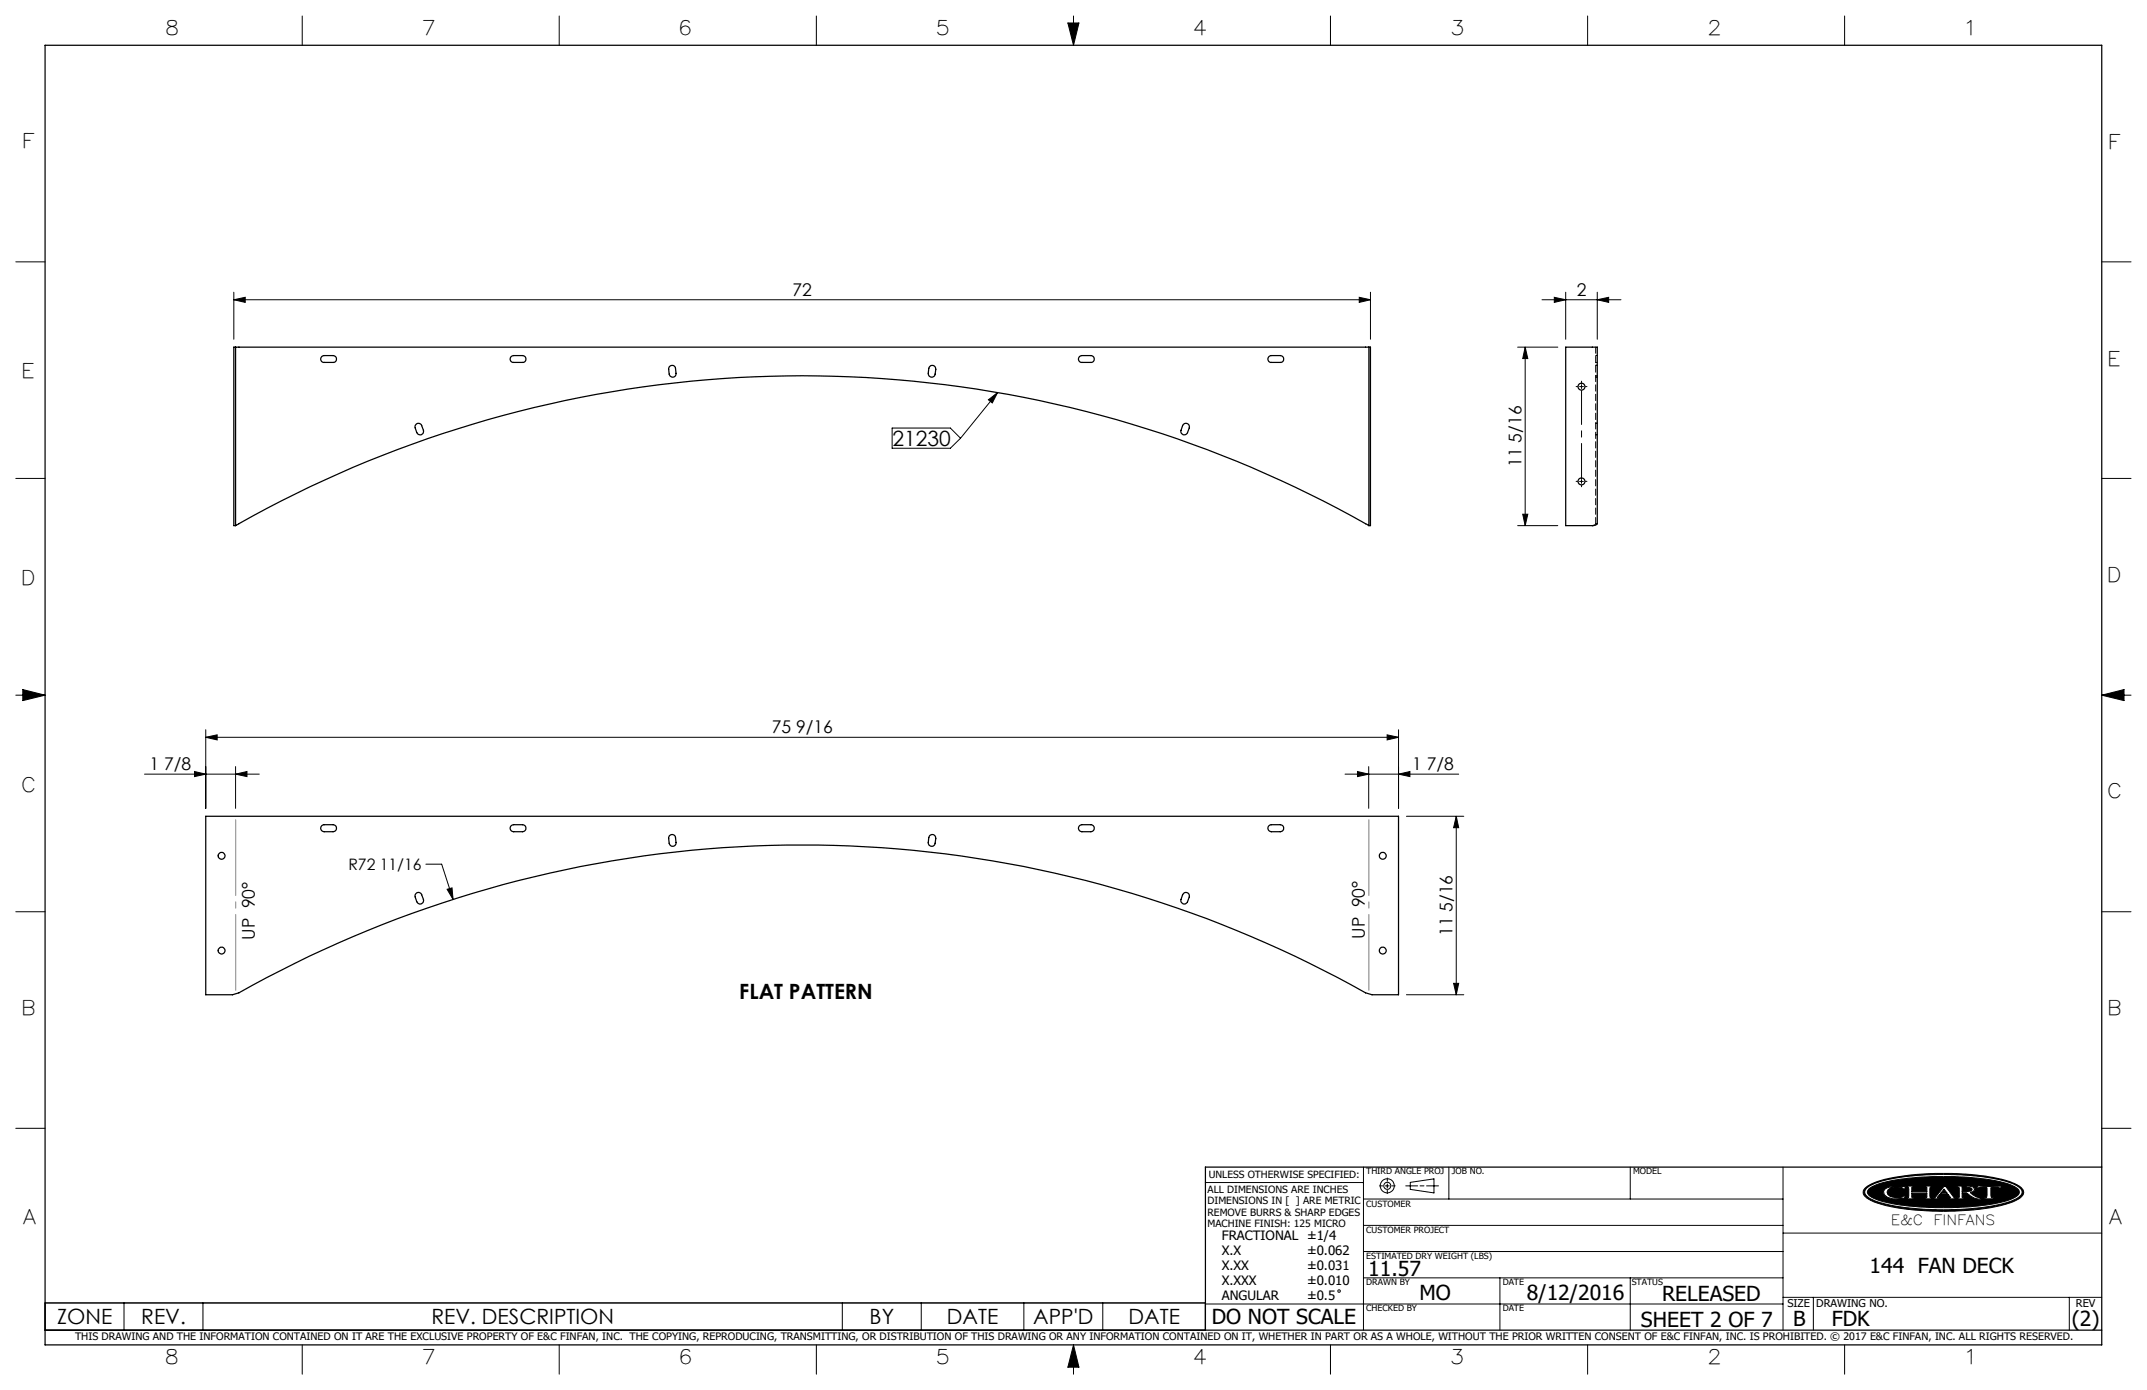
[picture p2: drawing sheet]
<svg xmlns="http://www.w3.org/2000/svg" width="432mm" height="279mm" viewBox="0 0 432 279" stroke-linecap="round" stroke-linejoin="round" font-family="sans-serif">
<g fill="none" stroke="#000" stroke-width=".2">
<path d="M60.8 3.2v5.9M112.5 3.2v5.9M164.2 3.2v5.9M214.8 4.6h2.2l-1.1 4.5zM215.9 3.2v5.9M267.6 3.2v5.9M319.3 3.2v5.9M371 3.2v5.9M3.2 52.6h5.9M47 58.7v9.5M273.4 59.8l2.2 .5-2.2 .5zM275.6 58.7v9.5"/>
<path d="M312.6 59.8l2.3 .5-2.3 .5zM314.9 58.7v9.5M321.2 58.7v9.5M422.7 52.6h5.9M47 60.3l2.3-.5v1zM47 60.3h228.6M200.6 78.9l-7.4 9.2M305.2 69.8h8.1M306.7 69.8v35.9M306.7 69.8l.6 2.3h-1.1zM310.1 60.3h15.9M321.2 60.3l2.3-.5v1z"/>
<path d="M3.2 96.2h5.9M179.4 86h11.7l2.1 2.1-2.1 2h-11.7zM198.8 80.4l1.8-1.5-1 2.1zM317.7 96.8h.8M318.1 96.4v.8M422.7 96.2h5.9M305.2 105.7h8.1M306.2 103.4h1.1l-.6 2.3zM3.2 139.7h5.9M4.6 138.6l4.5 1.1-4.5 1.1zM422.7 139.7h5.9M422.7 139.7l4.5-1.1v2.2z"/>
<path d="M29.1 155.6h23M39.1 155.1l2.3 .5-2.3 .5zM41.4 148.2l2.3-.5v1zM41.4 146.7v15.8M41.4 148.2h239.9M47.4 155.6l2.3-.5v1zM47.4 154.1v8.4M270.5 155.6h22.9M273 155.1l2.3 .5-2.3 .5zM275.3 154.1v8.4M279 147.7l2.3 .5-2.3 .5zM281.3 155.6l2.3-.5v1z"/>
<path d="M281.3 146.7v15.8M85.7 173.7h3.1l2.3 7.1M89.9 178.8l1-.3 .2 2.3zM282.9 164.1h11.5M292.9 164.1v35.9M292.9 164.1l.5 2.3h-1.1zM3.2 183.3h5.9M282.9 200h11.5M292.3 197.7h1.1l-.5 2.3zM422.7 183.3h5.9M3.2 226.8h5.9M242.4 237.7h31.8"/>
<path d="M274.2 234.6v32.8M277.4 238.4h.7M278.6 238.4h.8M279 236.8v.7M279 238v.8M279 239.3v.6M279.9 238.4h.7M282.7 238.4h2.4M283.6 237.7l4.8-.7v2.8l-4.8-.7zM285.6 238.4h.8M286.9 238.4h2.4M291.4 234.6v6.4"/>
<path d="M327.9 234.6v6.4M358.6 234.6v32.8M375.3 238.7a16.2 16.2 0 0 1 7.4-2.3 55.4 55.4 0 0 1 21.3 1.1l1.9 .8a1.36 1.36 0 0 1 1.1 1.1 1.36 1.36 0 0 1-.7 1.4 23 23 0 0 1-9.9 2.4l-.5 .1a53.3 53.3 0 0 1-18.2-1.4 4.1 4.1 0 0 1-3-2 1.17 1.17 0 0 1 .6-1.2zM375.4 238.9a12.3 12.3 0 0 1 6-2.1 59.4 59.4 0 0 1 22.1 .7 4.5 4.5 0 0 1 3.1 1.9 1.36 1.36 0 0 1-.9 1.5 27.8 27.8 0 0 1-10.4 2.1l-1.1 .1a48.8 48.8 0 0 1-17.3-1.8l-1.5-.9a.94 .94 0 0 1 0-1.5zM375.8 239a15.4 15.4 0 0 1 7.6-2.1l3.6-.3 3.3-.1a44.5 44.5 0 0 1 14.2 1.7l.8 .4a1.03 1.03 0 0 1 .8 1 1.03 1.03 0 0 1-.8 1 25.5 25.5 0 0 1-9.5 2l-5 .1a43.6 43.6 0 0 1-13.5-1.6l-1.3-.8a.79 .79 0 0 1-.2-1.3zM379 239.1a5 5 0 0 1 3.5-.6h.7l-.2 .6-.5-.4a3.4 3.4 0 0 0-2.8 .4l-.2 .5 .2 .5a3.1 3.1 0 0 0 2.8 .5l.4-.3h.3l-.2 .5-.7 .1a3.6 3.6 0 0 1-3.3-.8l-.2-.6zM383.5 238.4h1.6v.2l-.6 .1v.8h3v-.8l-.5-.1v-.2h1.5v.2l-.3 .1-.1 .4 .1 1.5v.1l.3 .1v.2h-1.5v-.2h.4l.1-.2v-.8h-3v.8l.1 .2h.5v.2h-1.6v-.2l.3-.1 .1-.1v-1.5v-.4l-.4-.1zM391 239l.6 .9h-1.3zM391 238.4h.3l1.7 2.3 .5 .1v.2h-1.6v-.2l.4-.1-.5-.6h-1.7l-.5 .7h.6v.2h-1.5v-.2l.5-.1zM393.6 238.4h2.3l.9 .2 .3 .4-.2 .5-.7 .2 1.2 .9 1.1 .2v.2a4.2 4.2 0 0 1-2.9-1.1l-1-.1v.9l.6 .1v.2h-1.6v-.2h.3l.2-.2v-1.8l-.5-.2zM394.6 238.6h.9l.9 .2 .2 .3-.2 .3-1.8 .1zM397.9 238.3l1 .2 3.7-.1-.3 .5h-.2l-.1-.2h-1.6l.1 1.9 .6 .2v.2h-2.2v-.2l.7-.2v-1.8l-1.6-.1-.2 .2h-.3z"/>
<path d="M402.1 238.9h.1M422.7 226.8h5.9M274.2 256.9h84.4M274.2 251.6h84.4M274.2 246.3h84.4M274.2 241h84.4M301.7 256.9v10.5M327.9 256.9v10.5M358.6 247.9h64.1M9.1 261.9h233.3v5.5h-233.3zM24.9 261.9v5.5M40.8 261.9v5.5"/>
<path d="M60.8 270.3v5.9M112.5 270.3v5.9M164.2 270.3v5.9M169.4 261.9v5.5M185.3 261.9v5.5M205.9 261.9v5.5M215.9 270.3v5.9M215.9 270.3l1.1 4.5h-2.2zM221.8 261.9v5.5M242.4 262.1h116.2M267.6 270.3v5.9M319.3 270.3v5.9"/>
<path d="M358.6 260.8h64.1M364.7 260.8v6.6M371 270.3v5.9M416.2 260.8v6.6"/>
<circle cx="279" cy="238.4" r=".71"/>
<circle cx="279" cy="238.4" r="1.41"/>
<circle cx="269.3" cy="259.5" r=".25"/>
</g>
<g fill="none" stroke="#000" stroke-width=".25">
<path d="M9.1 9.1h413.6v261.2h-413.6zM47.4 69.8h227.9M47.4 69.8h-.4v35.9h.4M47.4 69.8v35.9M64.7 71.7l.5-.2h1.8a.69 .69 0 0 1 .7 .7 .69 .69 0 0 1-.7 .6h-1.8a.68 .68 0 0 1-.7-.4 .68 .68 0 0 1 .2-.7zM102.8 71.7l.5-.2h1.8a.69 .69 0 0 1 .7 .7 .69 .69 0 0 1-.7 .6h-1.8a.68 .68 0 0 1-.7-.4 .68 .68 0 0 1 .2-.7zM134.6 73.7a.7 .7 0 0 1 .8-.2 .7 .7 0 0 1 .5 .5l.1 1a.69 .69 0 0 1-.6 .8 .69 .69 0 0 1-.8-.6l-.1-1.2zM187.1 73.6a.7 .7 0 0 1 .8-.1 .7 .7 0 0 1 .3 .7l-.1 1a.69 .69 0 0 1-.8 .6 .69 .69 0 0 1-.6-.8l.1-1zM217.1 71.7l.5-.2h1.8a.69 .69 0 0 1 .7 .7 .69 .69 0 0 1-.7 .6h-1.8a.68 .68 0 0 1-.7-.4 .68 .68 0 0 1 .2-.7zM255.2 71.7l.5-.2h1.8a.69 .69 0 0 1 .7 .7 .69 .69 0 0 1-.7 .6h-1.8a.68 .68 0 0 1-.7-.4 .68 .68 0 0 1 .2-.7zM275.3 69.8h.3v35.9h-.3M275.3 69.8v35.9"/>
<path d="M314.9 69.8h6.3v35.5l-.6 .3-5.7 .1zM83.8 85.2l.5-.1 .3 .2 .6 1.2a.71 .71 0 0 1-.5 .9 .71 .71 0 0 1-.9-.4l-.3-1.2zM238.1 85.3a.7 .7 0 0 1 .8-.1 .7 .7 0 0 1 .3 .8l-.4 1a.69 .69 0 0 1-.9 .4 .69 .69 0 0 1-.4-.9zM47.4 105.7a230.6 230.6 0 0 1 227.9 0M320.3 105.7h.1M41.4 164.1h239.9v35.9h-5.4l-1.3-.4a230.9 230.9 0 0 0-226.6 0l-1.3 .4h-5.3zM64.7 166l.5-.2h1.8a.71 .71 0 0 1 .7 .7 .71 .71 0 0 1-.7 .7h-1.8a.71 .71 0 0 1-.6-.5 .71 .71 0 0 1 .1-.7zM83.6 179.6a.67 .67 0 0 1 1.2 .2l.4 1a.71 .71 0 0 1-.5 .9 .71 .71 0 0 1-.9-.4l-.3-1.2zM102.8 166l.5-.2h1.8a.71 .71 0 0 1 .7 .7 .71 .71 0 0 1-.7 .7h-1.8a.71 .71 0 0 1-.6-.5 .71 .71 0 0 1 .1-.7zM134.6 168a.7 .7 0 0 1 .8-.2 .7 .7 0 0 1 .5 .5l.1 1a.69 .69 0 0 1-.6 .8 .69 .69 0 0 1-.8-.6l-.1-1.2zM187.1 167.9a.7 .7 0 0 1 .8-.1 .7 .7 0 0 1 .3 .7l-.1 1a.69 .69 0 0 1-.8 .6 .69 .69 0 0 1-.6-.8l.1-1zM217.1 166l.5-.2h1.8a.71 .71 0 0 1 .7 .7 .71 .71 0 0 1-.7 .7h-1.8a.71 .71 0 0 1-.6-.5 .71 .71 0 0 1 .1-.7z"/>
<path d="M238.1 179.6a.7 .7 0 0 1 .8-.1 .7 .7 0 0 1 .3 .8l-.4 1a.69 .69 0 0 1-.9 .4 .69 .69 0 0 1-.4-.9zM255.2 166l.5-.2h1.8a.71 .71 0 0 1 .7 .7 .71 .71 0 0 1-.7 .7h-1.8a.71 .71 0 0 1-.6-.5 .71 .71 0 0 1 .1-.7zM422.7 234.6h-180.3v32.8M9.1 267.4h413.6"/>
<circle cx="318.1" cy="77.7" r=".69"/>
<circle cx="318.1" cy="96.8" r=".69"/>
<circle cx="44.6" cy="172" r=".69"/>
<circle cx="278.1" cy="172" r=".69"/>
<circle cx="44.6" cy="191.1" r=".69"/>
<circle cx="278.1" cy="191.1" r=".69"/>
</g>
<g fill="#000">
<path d="M383.5 238.4v.2h.3l.1 .2v1.8l-.1 .1-.3 .1v.2h1.6v-.2h-.5l-.1-.2v-.8h3v.9l-.5 .1v.2h1.5v-.2l-.3-.1-.1-.2v-1.6l.1-.3h.3v-.2h-1.5v.2l.5 .1v.8h-3v-.8l.6-.1v-.2zM391 238.4l-1.8 2.3-.5 .1v.2h1.5v-.2h-.6l.5-.7h1.7l.5 .6-.4 .1v.2h1.6v-.2l-.5-.1-1.7-2.3zM393.6 238.4v.2l.5 .2v1.8l-.2 .2h-.3v.2h1.6v-.2l-.6-.1v-.9l1 .1a3.7 3.7 0 0 0 2.9 1.1v-.2a3.4 3.4 0 0 1-2.3-1.1 .68 .68 0 0 0 .8-.2 .68 .68 0 0 0 0-.8l-.7-.3zM397.9 238.3l-.4 .6h.3l.2-.2 1.6 .1v1.8l-.2 .2h-.5v.2h2.2v-.2h-.5l-.2-.3v-1.7l1.6-.1 .1 .2h.2l.3-.5-4 .1zM375.8 239a13.3 13.3 0 0 1 6.5-2l2.7-.3 3.8-.2 7.5 .2a24.3 24.3 0 0 1 9.1 2 1.01 1.01 0 0 1 .7 .9 1.01 1.01 0 0 1-.7 1 21.9 21.9 0 0 1-8.6 1.9l-3.9 .2h-4.1l-3.8-.2a21.2 21.2 0 0 1-8.8-2l-.4-.3-.2-.5zM379.1 239a1.04 1.04 0 0 0 .7 1.7 7 7 0 0 0 3.2 .1l.2-.5h-.3l-.5 .4a2.56 2.56 0 0 1-2.8-.8 1.28 1.28 0 0 1 1.4-1.3h.2a1.49 1.49 0 0 1 1.4 .2l.4 .3 .2-.6h-.6a4.7 4.7 0 0 0-3.5 .5zM375.3 238.7a17.5 17.5 0 0 1 7.8-2.4l5.1-.4h4.8a34.5 34.5 0 0 1 12.5 2.2l.4 .2a1.36 1.36 0 0 1 .9 2 9.1 9.1 0 0 1-5.1 2.2l-.4 .1a58.1 58.1 0 0 1-23.1-.6 5.6 5.6 0 0 1-3.4-1.9v-.8zM375.3 238.9a1.14 1.14 0 0 0 .6 1.9 24 24 0 0 0 9.3 2.1l4.6 .3 3.7-.1a33.7 33.7 0 0 0 11.9-2.1l.4-.2a1.19 1.19 0 0 0 .9-1.2 1.19 1.19 0 0 0-.9-1.1 21.6 21.6 0 0 0-8.8-2.1l-5.1-.3-4.7 .1a30.2 30.2 0 0 0-11.1 2.1z" fill-rule="evenodd"/>
<path d="M215.9 270.3l-1.1 4.5h2.2zM214.8 4.6h2.2l-1.1 4.5zM4.6 138.6l4.5 1.1-4.5 1.1zM422.7 139.7l4.5-1.1v2.2zM391 239l-.7 .9h1.3zM394.6 238.6v.9l1.7-.1a.38 .38 0 0 0 .3-.4 .38 .38 0 0 0-.5-.3z" fill-rule="evenodd"/>
</g>
<path d="M317.3 77.7h-.3M318.1 77.7v-.4M318.1 77.7h-.4M318.1 77.7v.4M318.1 77.7h.4M318.1 76.9v-.3M318.9 77.7h.3M317.3 96.8h-.3M318.1 97.6v.2M318.9 96.8h.3" fill="none" stroke="#000" stroke-width=".2" stroke-dasharray="15.2 1.3 1.3 1.3"/>
<path d="M318.1 96v-17.5" fill="none" stroke="#000" stroke-width=".2" stroke-dasharray="15.2 1.3 1.3 1.3" stroke-dashoffset="8.4"/>
<path d="M47.4 164.1v35.6M275.3 164.1v35.6" fill="none" stroke="#808080" stroke-width=".2" stroke-dasharray="15.2 1.3 1.3 1.3" stroke-dashoffset="-.7"/>
<g fill="#000">
<path d="M198.8 80.4l1.8-1.5-1 2.1zM89.9 178.8l1-.3 .2 2.3z"/>
<path d="M273.4 59.8l2.2 .5-2.2 .5zM47 60.3l2.3-.5v1zM321.2 60.3l2.3-.5v1zM312.6 59.8l2.3 .5-2.3 .5z"/>
<path d="M306.7 69.8l.6 2.3h-1.1zM306.2 103.4h1.1l-.6 2.3z"/>
<path d="M273 155.1l2.3 .5-2.3 .5zM281.3 155.6l2.3-.5v1z"/>
<path d="M279 147.7l2.3 .5-2.3 .5zM41.4 148.2l2.3-.5v1zM47.4 155.6l2.3-.5v1zM39.1 155.1l2.3 .5-2.3 .5z"/>
<path d="M292.3 197.7h1.1l-.5 2.3zM292.9 164.1l.5 2.3h-1.1z"/>
</g>
<path d="M320.9 69.8v35.5M320.9 75.8h.4M321.3 72.8h-.4M321.3 71.5h-.4M321.3 75.5h-.4M321.3 73.4h-.4M320.9 87.4h.4M321.3 85.1h-.4M320.3 105.6h.1M320.9 105.3h.4" fill="none" stroke="#000" stroke-width=".2" stroke-dasharray="1.3 .6"/>
<path d="M320.9 105.3l-.2 .2-.4 .1" fill="none" stroke="#000" stroke-width=".2" stroke-dasharray="1.3 .6" stroke-dashoffset=".4"/>
<g font-size="4.2">
<text x="179.5" y="89.6">21230</text>
<text x="148.7" y="200.8">FLAT PATTERN</text>
<text x="275.2" y="256.5">11.57</text>
<text x="376" y="255.9">144 FAN DECK</text>
<text x="285.5" y="261.4">MO</text>
<text x="307.1" y="261.3">8/12/2016</text>
<text x="334.3" y="261.6">RELEASED</text>
<text x="11.5" y="266.2">ZONE</text>
<text x="28.4" y="266.2">REV.</text>
<text x="86.8" y="266.2">REV. DESCRIPTION</text>
<text x="174.9" y="266.2">BY</text>
<text x="190.4" y="266.2">DATE</text>
<text x="207.8" y="266.2">APP'D</text>
<text x="227" y="266.2">DATE</text>
<text x="243.7" y="266.1">DO NOT SCALE</text>
<text x="330" y="266.7">SHEET 2 OF 7</text>
<text x="360.6" y="266.5">B</text>
<text x="368.4" y="266.6">FDK</text>
<text x="416.7" y="266.5">(2)</text>
</g>
<g font-size="4">
<text x="33.6" y="7.1">8</text>
<text x="85.2" y="7.1">7</text>
<text x="137" y="7.1">6</text>
<text x="188.6" y="7.1">5</text>
<text x="240.3" y="7.1">4</text>
<text x="292.1" y="7.1">3</text>
<text x="343.8" y="7.1">2</text>
<text x="395.7" y="7.1">1</text>
<text x="4.9" y="29.8">F</text>
<text x="424.5" y="29.9">F</text>
<text x="4.8" y="76">E</text>
<text x="424.3" y="73.5">E</text>
<text x="4.7" y="117.7">D</text>
<text x="424.2" y="116.9">D</text>
<text x="4.7" y="159.3">C</text>
<text x="424.2" y="160.4">C</text>
<text x="4.8" y="204">B</text>
<text x="424.3" y="204">B</text>
<text x="4.8" y="246.1">A</text>
<text x="424.3" y="246">A</text>
<text x="33.6" y="274.3">8</text>
<text x="85.2" y="274.3">7</text>
<text x="137" y="274.3">6</text>
<text x="188.6" y="274.3">5</text>
<text x="240.3" y="274.3">4</text>
<text x="292.1" y="274.3">3</text>
<text x="343.8" y="274.3">2</text>
<text x="395.8" y="274.3">1</text>
</g>
<g font-size="3.5">
<text x="159.4" y="59.5">72</text>
<text x="317.1" y="59.5">2</text>
<text x="306" y="93.8" transform="rotate(-90 306 93.8)">11 5/16</text>
<text x="155.2" y="147.4">75 9/16</text>
<text x="30.1" y="154.8">1 7/8</text>
<text x="284" y="154.8">1 7/8</text>
<text x="51.2" y="188.9" transform="rotate(-90 51.2 188.9)">UP 90°</text>
<text x="274.5" y="188.7" transform="rotate(-90 274.5 188.7)">UP 90°</text>
<text x="292.1" y="188.1" transform="rotate(-90 292.1 188.1)">11 5/16</text>
</g>
<text font-size="3.2" x="70.1" y="174.9">R72 11/16</text>
<g font-size="2.8">
<text x="380.3" y="246.2">E&amp;C</text>
<text x="388.9" y="246.2">FINFANS</text>
</g>
<g font-size="2.6">
<text x="245.7" y="249.3">FRACTIONAL ±1/4</text>
<text x="245.7" y="252.3">X.X</text>
<text x="245.7" y="255.3">X.XX</text>
<text x="262.9" y="252.3">±0.062</text>
<text x="262.9" y="255.3">±0.031</text>
<text x="245.7" y="258.3">X.XXX</text>
<text x="245.7" y="261.3">ANGULAR</text>
<text x="262.9" y="258.3">±0.010</text>
<text x="262.9" y="261.3">±0.5</text>
</g>
<g font-size="2.2">
<text x="359.5" y="262.8">SIZE</text>
<text x="365.3" y="262.7">DRAWING NO.</text>
<text x="417.5" y="262.8">REV</text>
</g>
<text font-size="2.1" x="15.1" y="269.4">THIS DRAWING AND THE INFORMATION CONTAINED ON IT ARE THE EXCLUSIVE PROPERTY OF E&amp;C FINFAN, INC. THE COPYING, REPRODUCING, TRANSMITTING, OR DISTRIBUTION OF THIS DRAWING OR ANY INFORMATION CONTAINED ON IT, WHETHER IN PART OR AS A WHOLE, WITHOUT THE PRIOR WRITTEN CONSENT OF E&amp;C FINFAN, INC. IS PROHIBITED. © 2017 E&amp;C FINFAN, INC. ALL RIGHTS RESERVED.</text>
<g font-size="2">
<text x="242.9" y="239.8">ALL DIMENSIONS ARE INCHES</text>
<text x="243.1" y="236.8">UNLESS OTHERWISE SPECIFIED:</text>
<text x="242.9" y="242.1">DIMENSIONS IN [ ] ARE METRIC</text>
<text x="242.9" y="244.4">REMOVE BURRS &amp; SHARP EDGES</text>
<text x="242.9" y="246.7">MACHINE FINISH: 125 MICRO</text>
</g>
<g font-size="1.7">
<text x="274.8" y="236.1">THIRD ANGLE PROJ</text>
<text x="292" y="236.1">JOB NO.</text>
<text x="328.5" y="236.1">MODEL</text>
<text x="274.8" y="242.5">CUSTOMER</text>
<text x="274.8" y="247.8">CUSTOMER PROJECT</text>
<text x="274.8" y="253.1">ESTIMATED DRY WEIGHT (LBS)</text>
<text x="274.8" y="258.3">DRAWN BY</text>
<text x="274.8" y="263.6">CHECKED BY</text>
<text x="302.2" y="263.6">DATE</text>
<text x="302.2" y="258.3">DATE</text>
<text x="328.2" y="258.3">STATUS</text>
</g>
</svg>
